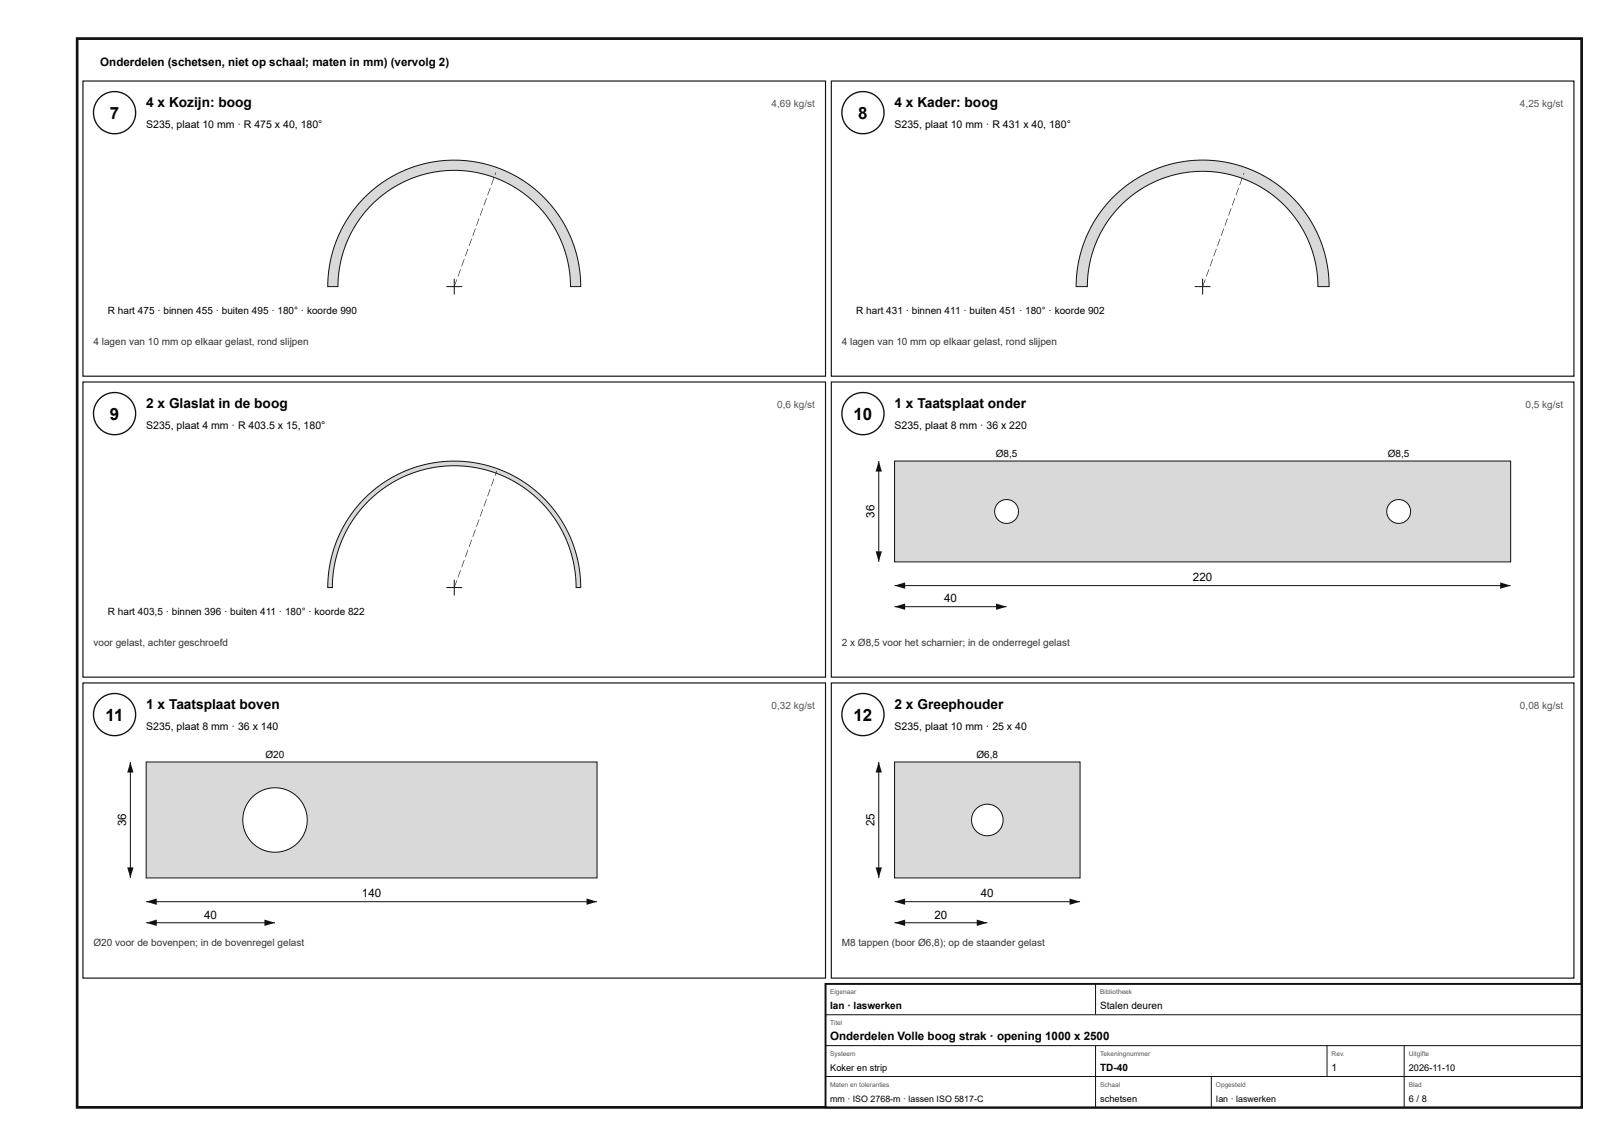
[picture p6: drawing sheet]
<svg xmlns="http://www.w3.org/2000/svg" width="420mm" height="297mm" viewBox="0 0 420 297" stroke-linecap="round" stroke-linejoin="round" font-family="sans-serif">
<path d="M20 10h390v277h-390z" fill="none" stroke="#111" stroke-width=".7" stroke-linecap="butt"/>
<path d="M21.5 21h192.5v76.5h-192.5z" fill="none" stroke="#111" stroke-width=".3"/>
<circle cx="29.7" cy="29.2" r="5.5" fill="#fff"/>
<circle cx="29.7" cy="29.2" r="5.5" fill="none" stroke="#111" stroke-width=".35"/>
<path d="M94.6 51.1l3.6-3.1 4.1-2.6 4.4-2 4.7-1.3 4.7-.6 4.9 .2 4.7 .8 4.6 1.5 4.3 2.2 3.9 2.7 3.5 3.4 3 3.8 2.4 4.2 1.7 4.5 1.1 4.7 .3 4.8h-2.6l-.2-3.3-.5-3-.8-3.2-1.1-2.7-1.3-2.7-1.6-2.5-1.8-2.3-2.3-2.4-2.3-1.9-2.4-1.7-5-2.4-5.3-1.5-5.6-.5-5.5 .5-5.3 1.5-2.7 1.2-2.6 1.4-4.4 3.4-2 2.1-1.9 2.3-1.8 2.8-1.3 2.7-1.1 2.7-.8 3.2-.5 3.3-.2 3h-2.6l.1-3.2 .5-3.2 .8-3.1 1.1-3.1 1.3-2.9 1.7-2.7 1.9-2.6z" fill="#d7dadc"/>
<path d="M94.6 51.1l3.6-3.1 4.1-2.6 4.4-2 4.7-1.3 4.7-.6 4.9 .2 4.7 .8 4.6 1.5 4.3 2.2 3.9 2.7 3.5 3.4 3 3.8 2.4 4.2 1.7 4.5 1.1 4.7 .3 4.8h-2.6l-.2-3.3-.5-3-.8-3.2-1.1-2.7-1.3-2.7-1.6-2.5-1.8-2.3-2.3-2.4-2.3-1.9-2.4-1.7-5-2.4-5.3-1.5-5.6-.5-5.5 .5-5.3 1.5-2.7 1.2-2.6 1.4-4.4 3.4-2 2.1-1.9 2.3-1.8 2.8-1.3 2.7-1.1 2.7-.8 3.2-.5 3.3-.2 3h-2.6l.1-3.2 .5-3.2 .8-3.1 1.1-3.1 1.3-2.9 1.7-2.7 1.9-2.6zM115.7 74.3h4.1M117.7 72.2v4.1" fill="none" stroke="#111" stroke-width=".26"/>
<path d="M118.4 72.4h.1l-.7 1.9h-.1zM119.3 69.7l.2 .1-.7 1.9-.2-.1zM120.3 67.1l.1 .1-.7 1.8h-.1zM121.2 64.5h.2l-.7 1.9h-.1zM122.2 61.9h.1l-.6 1.9-.2-.1zM123.2 59.2l.1 .1-.7 1.9-.1-.1zM124.1 56.6h.2l-.7 1.9h-.2zM125.1 54h.1l-.7 1.9-.1-.1zM126 51.3l.2 .1-.7 1.9-.1-.1zM127 48.7l.1 .1-.6 1.8h-.2zM128 46.1h.1l-.7 1.9h-.1zM128.5 44.7h.1l-.2 .7-.2-.1z" fill="#111"/>
<path d="M215.5 21h192.5v76.5h-192.5z" fill="none" stroke="#111" stroke-width=".3"/>
<circle cx="223.7" cy="29.2" r="5.5" fill="#fff"/>
<circle cx="223.7" cy="29.2" r="5.5" fill="none" stroke="#111" stroke-width=".35"/>
<path d="M288.6 51.1l3.6-3.2 4.1-2.5 4.4-2 4.7-1.3 4.7-.6 4.9 .1 4.7 .9 4.6 1.5 4.3 2.2 3.9 2.7 3.5 3.4 3 3.8 2.4 4.2 1.7 4.5 1.1 4.7 .3 4.8h-2.9l-.1-2.9-.5-3.3-.8-2.8-1.1-3.1-1.4-2.6-1.7-2.8-1.9-2.3-2.3-2.4-4.4-3.3-4.9-2.4-5.3-1.5-5.5-.5-5.4 .5-5.3 1.5-4.9 2.4-4.4 3.3-2.1 2.1-2.1 2.6-1.6 2.4-1.5 3-1 2.7-.9 3.2-.4 2.9-.2 3.3h-2.9l.1-3.2 .5-3.2 .8-3.1 1.1-3.1 1.3-2.9 1.7-2.7 1.9-2.6z" fill="#d7dadc"/>
<path d="M288.6 51.1l3.6-3.2 4.1-2.5 4.4-2 4.7-1.3 4.7-.6 4.9 .1 4.7 .9 4.6 1.5 4.3 2.2 3.9 2.7 3.5 3.4 3 3.8 2.4 4.2 1.7 4.5 1.1 4.7 .3 4.8h-2.9l-.1-2.9-.5-3.3-.8-2.8-1.1-3.1-1.4-2.6-1.7-2.8-1.9-2.3-2.3-2.4-4.4-3.3-4.9-2.4-5.3-1.5-5.5-.5-5.4 .5-5.3 1.5-4.9 2.4-4.4 3.3-2.1 2.1-2.1 2.6-1.6 2.4-1.5 3-1 2.7-.9 3.2-.4 2.9-.2 3.3h-2.9l.1-3.2 .5-3.2 .8-3.1 1.1-3.1 1.3-2.9 1.7-2.7 1.9-2.6zM309.7 74.3h4.1M311.7 72.2v4.1" fill="none" stroke="#111" stroke-width=".26"/>
<path d="M312.4 72.4h.1l-.7 1.9h-.1zM313.3 69.7l.2 .1-.7 1.9-.2-.1zM314.3 67.1l.1 .1-.7 1.8h-.1zM315.2 64.5h.2l-.7 1.9h-.1zM316.2 61.9h.1l-.6 1.9-.2-.1zM317.2 59.2l.1 .1-.7 1.9-.1-.1zM318.1 56.6h.2l-.7 1.9h-.2zM319.1 54h.1l-.7 1.9-.1-.1zM320 51.3l.2 .1-.7 1.9-.1-.1zM321 48.7l.1 .1-.6 1.8h-.2zM322 46.1h.1l-.7 1.9h-.1zM322.4 44.8l.2 .1-.2 .5-.2-.1z" fill="#111"/>
<path d="M21.5 99h192.5v76.5h-192.5z" fill="none" stroke="#111" stroke-width=".3"/>
<circle cx="29.7" cy="107.2" r="5.5" fill="#fff"/>
<circle cx="29.7" cy="107.2" r="5.5" fill="none" stroke="#111" stroke-width=".35"/>
<path d="M94.6 129.1l3.6-3.1 4.1-2.6 4.4-2 4.7-1.3 4.7-.6 4.9 .2 4.7 .8 4.6 1.5 4.3 2.2 3.9 2.7 3.5 3.4 3 3.8 2.4 4.2 1.7 4.5 1.1 4.7 .3 4.8h-1.2l-.2-3.5-.5-3.4-1-3.4-1.5-3.6-1.3-2.4-1.7-2.5-3.6-4.1-2.3-2-2.6-1.8-2.3-1.3-2.8-1.3-2.6-.9-3-.8-3.1-.4-3.1-.2-3 .2-3.1 .4-3 .8-2.6 .9-2.8 1.3-2.7 1.5-2.5 1.8-2 1.8-2.2 2.3-1.6 2.1-2.8 4.6-1.4 3.2-1 3.4-.6 3.4-.2 3.9h-1.2l.1-3.2 .5-3.2 .8-3.1 1.1-3.1 1.3-2.9 1.7-2.7 1.9-2.6z" fill="#d7dadc"/>
<path d="M94.6 129.1l3.6-3.1 4.1-2.6 4.4-2 4.7-1.3 4.7-.6 4.9 .2 4.7 .8 4.6 1.5 4.3 2.2 3.9 2.7 3.5 3.4 3 3.8 2.4 4.2 1.7 4.5 1.1 4.7 .3 4.8h-1.2l-.2-3.5-.5-3.4-1-3.4-1.5-3.6-1.3-2.4-1.7-2.5-3.6-4.1-2.3-2-2.6-1.8-2.3-1.3-2.8-1.3-2.6-.9-3-.8-3.1-.4-3.1-.2-3 .2-3.1 .4-3 .8-2.6 .9-2.8 1.3-2.7 1.5-2.5 1.8-2 1.8-2.2 2.3-1.6 2.1-2.8 4.6-1.4 3.2-1 3.4-.6 3.4-.2 3.9h-1.2l.1-3.2 .5-3.2 .8-3.1 1.1-3.1 1.3-2.9 1.7-2.7 1.9-2.6zM115.7 152.3h4.1M117.7 150.2v4.1" fill="none" stroke="#111" stroke-width=".26"/>
<path d="M118.4 150.4h.1l-.7 1.9h-.1zM119.3 147.7l.2 .1-.7 1.9-.2-.1zM120.3 145.1l.1 .1-.7 1.8h-.1zM121.2 142.5h.2l-.7 1.9h-.1zM122.2 139.9h.1l-.6 1.9-.2-.1zM123.2 137.2l.1 .1-.7 1.9-.1-.1zM124.1 134.6h.2l-.7 1.9h-.2zM125.1 132h.1l-.7 1.9-.1-.1zM126 129.3l.2 .1-.7 1.9-.1-.1zM127 126.7l.1 .1-.6 1.8h-.2zM128 124.1h.1l-.7 1.9h-.1zM128.7 122l.2 .1-.5 1.3-.2-.1z" fill="#111"/>
<path d="M215.5 99h192.5v76.5h-192.5z" fill="none" stroke="#111" stroke-width=".3"/>
<circle cx="223.7" cy="107.2" r="5.5" fill="#fff"/>
<circle cx="223.7" cy="107.2" r="5.5" fill="none" stroke="#111" stroke-width=".35"/>
<path d="M231.9 119.5h159.7v26.1h-159.7z" fill="#d7dadc"/>
<path d="M231.9 119.5h159.7v26.1h-159.7z" fill="none" stroke="#111" stroke-width=".26"/>
<circle cx="260.9" cy="132.6" r="3.1" fill="#fff"/>
<circle cx="260.9" cy="132.6" r="3.1" fill="none" stroke="#111" stroke-width=".26"/>
<circle cx="362.6" cy="132.6" r="3.1" fill="#fff"/>
<g fill="none" stroke="#111" stroke-width=".26">
<path d="M231.9 151.8h159.7"/>
<circle cx="362.6" cy="132.6" r="3.1"/>
</g>
<g fill="#111">
<path d="M231.9 151.8l2.7-.9v1.7z"/>
<path d="M388.9 150.9l2.7 .9-2.7 .8z"/>
</g>
<path d="M227.8 119.5v26.1" fill="none" stroke="#111" stroke-width=".26"/>
<g fill="#111">
<path d="M227.8 119.5l.8 2.7h-1.6z"/>
<path d="M227 142.9h1.6l-.8 2.7z"/>
</g>
<path d="M231.9 157.2h29" fill="none" stroke="#111" stroke-width=".26"/>
<g fill="#111">
<path d="M231.9 157.2l2.7-.8v1.7z"/>
<path d="M258.2 156.4l2.7 .8-2.7 .9z"/>
</g>
<path d="M21.5 177h192.5v76.5h-192.5z" fill="none" stroke="#111" stroke-width=".3"/>
<circle cx="29.7" cy="185.2" r="5.5" fill="#fff"/>
<circle cx="29.7" cy="185.2" r="5.5" fill="none" stroke="#111" stroke-width=".35"/>
<path d="M37.9 197.5h116.9v30h-116.9z" fill="#d7dadc"/>
<path d="M37.9 197.5h116.9v30h-116.9z" fill="none" stroke="#111" stroke-width=".26"/>
<circle cx="71.3" cy="212.5" r="8.3" fill="#fff"/>
<g fill="none" stroke="#111" stroke-width=".26">
<path d="M37.9 233.7h116.9"/>
<circle cx="71.3" cy="212.5" r="8.3"/>
</g>
<g fill="#111">
<path d="M37.9 233.7l2.7-.8v1.6z"/>
<path d="M152 232.9l2.8 .8-2.8 .8z"/>
</g>
<path d="M33.8 197.5v30" fill="none" stroke="#111" stroke-width=".26"/>
<g fill="#111">
<path d="M33.8 197.5l.8 2.7h-1.6z"/>
<path d="M33 224.8h1.6l-.8 2.7z"/>
</g>
<path d="M37.9 239.2h33.4" fill="none" stroke="#111" stroke-width=".26"/>
<g fill="#111">
<path d="M37.9 239.2l2.7-.9v1.7z"/>
<path d="M68.5 238.3l2.8 .9-2.8 .8z"/>
</g>
<path d="M215.5 177h192.5v76.5h-192.5z" fill="none" stroke="#111" stroke-width=".3"/>
<circle cx="223.7" cy="185.2" r="5.5" fill="#fff"/>
<circle cx="223.7" cy="185.2" r="5.5" fill="none" stroke="#111" stroke-width=".35"/>
<path d="M231.9 197.5h48.1v30h-48.1z" fill="#d7dadc"/>
<path d="M231.9 197.5h48.1v30h-48.1z" fill="none" stroke="#111" stroke-width=".26"/>
<circle cx="255.9" cy="212.5" r="4.1" fill="#fff"/>
<g fill="none" stroke="#111" stroke-width=".26">
<path d="M231.9 233.7h48.1"/>
<circle cx="255.9" cy="212.5" r="4.1"/>
</g>
<g fill="#111">
<path d="M231.9 233.7l2.7-.8v1.6z"/>
<path d="M277.2 232.9l2.8 .8-2.8 .8z"/>
</g>
<path d="M227.8 197.5v30" fill="none" stroke="#111" stroke-width=".26"/>
<g fill="#111">
<path d="M227.8 197.5l.8 2.7h-1.6z"/>
<path d="M227 224.8h1.6l-.8 2.7z"/>
</g>
<path d="M231.9 239.2h24" fill="none" stroke="#111" stroke-width=".26"/>
<g fill="#111">
<path d="M231.9 239.2l2.7-.9v1.7z"/>
<path d="M253.2 238.3l2.7 .9-2.7 .8z"/>
</g>
<path d="M214 255h196v32h-196z" fill="#fff"/>
<path d="M214 255h196v32h-196z" fill="none" stroke="#111" stroke-width=".5"/>
<path d="M284 255v8M214 263h196M214 271h196M214 279h196M284 271v16M314 279v8M344 271v8M364 271v16" fill="none" stroke="#111" stroke-width=".26"/>
<g font-size="4.4">
<text x="28.5" y="30.8">7</text>
<text x="222.5" y="30.8">8</text>
<text x="28.5" y="108.8">9</text>
<text x="221.3" y="108.8">10</text>
<text x="27.4" y="186.8">11</text>
<text x="221.3" y="186.8">12</text>
</g>
<g font-size="3.6">
<text x="37.9" y="27.8">4 x Kozijn: boog</text>
<text x="231.9" y="27.8">4 x Kader: boog</text>
<text x="37.9" y="105.8">2 x Glaslat in de boog</text>
<text x="231.9" y="105.8">1 x Taatsplaat onder</text>
<text x="37.9" y="183.8">1 x Taatsplaat boven</text>
<text x="231.9" y="183.8">2 x Greephouder</text>
</g>
<g font-size="3">
<text x="26" y="17">Onderdelen (schetsen, niet op schaal; maten in mm) (vervolg 2)</text>
<text x="226.7" y="134.2" transform="rotate(-90 226.7 134.2)">36</text>
<text x="309.2" y="150.7">220</text>
<text x="244.7" y="156.1">40</text>
<text x="32.7" y="214.2" transform="rotate(-90 32.7 214.2)">36</text>
<text x="226.7" y="214.2" transform="rotate(-90 226.7 214.2)">25</text>
<text x="93.8" y="232.6">140</text>
<text x="254.3" y="232.6">40</text>
<text x="52.9" y="238.1">40</text>
<text x="242.2" y="238.1">20</text>
<text x="215.2" y="269.6">Onderdelen Volle boog strak · opening 1000 x 2500</text>
</g>
<g font-size="2.7">
<text x="37.9" y="33.3">S235, plaat 10 mm · R 475 x 40, 180°</text>
<text x="231.9" y="33.3">S235, plaat 10 mm · R 431 x 40, 180°</text>
<text x="37.9" y="111.3">S235, plaat 4 mm · R 403.5 x 15, 180°</text>
<text x="231.9" y="111.3">S235, plaat 8 mm · 36 x 220</text>
<text x="37.9" y="189.3">S235, plaat 8 mm · 36 x 140</text>
<text x="231.9" y="189.3">S235, plaat 10 mm · 25 x 40</text>
</g>
<g font-size="2.6" fill="#555">
<text x="200" y="27.8">4,69 kg/st</text>
<text x="394" y="27.8">4,25 kg/st</text>
<text x="201.5" y="105.8">0,6 kg/st</text>
<text x="395.5" y="105.8">0,5 kg/st</text>
<text x="200" y="183.8">0,32 kg/st</text>
<text x="394" y="183.8">0,08 kg/st</text>
</g>
<g font-size="2.6">
<text x="28" y="81.5">R hart 475 · binnen 455 · buiten 495 · 180° · koorde 990</text>
<text x="222" y="81.5">R hart 431 · binnen 411 · buiten 451 · 180° · koorde 902</text>
<text x="258.1" y="118.4">Ø8,5</text>
<text x="359.8" y="118.4">Ø8,5</text>
<text x="28" y="159.5">R hart 403,5 · binnen 396 · buiten 411 · 180° · koorde 822</text>
<text x="68.8" y="196.4">Ø20</text>
<text x="253.1" y="196.4">Ø6,8</text>
<text x="215.2" y="261.6">Ian · laswerken</text>
<text x="285.2" y="261.6">Stalen deuren</text>
<text x="285.2" y="277.6">TD-40</text>
<text x="345.2" y="277.6">1</text>
</g>
<g font-size="2.6" fill="#333">
<text x="24.2" y="89.3">4 lagen van 10 mm op elkaar gelast, rond slijpen</text>
<text x="218.2" y="89.3">4 lagen van 10 mm op elkaar gelast, rond slijpen</text>
<text x="24.2" y="167.3">voor gelast, achter geschroefd</text>
<text x="218.2" y="167.3">2 x Ø8,5 voor het scharnier; in de onderregel gelast</text>
<text x="24.2" y="245.3">Ø20 voor de bovenpen; in de bovenregel gelast</text>
<text x="218.2" y="245.3">M8 tappen (boor Ø6,8); op de staander gelast</text>
</g>
<g font-size="2.4">
<text x="215.2" y="277.6">Koker en strip</text>
<text x="365.2" y="277.6">2026-11-10</text>
<text x="285.2" y="285.6">schetsen</text>
<text x="365.2" y="285.6">6 / 8</text>
</g>
<g font-size="2.3">
<text x="215.2" y="285.6">mm · ISO 2768-m · lassen ISO 5817-C</text>
<text x="315.2" y="285.6">Ian · laswerken</text>
</g>
<g font-size="1.7" fill="#555">
<text x="215.2" y="257.6">Eigenaar</text>
<text x="285.2" y="257.6">Bibliotheek</text>
<text x="215.2" y="265.6">Titel</text>
<text x="215.2" y="273.6">Systeem</text>
<text x="285.2" y="273.6">Tekeningnummer</text>
<text x="345.2" y="273.6">Rev.</text>
<text x="365.2" y="273.6">Uitgifte</text>
<text x="215.2" y="281.6">Maten en toleranties</text>
<text x="285.2" y="281.6">Schaal</text>
<text x="315.2" y="281.6">Opgesteld</text>
<text x="365.2" y="281.6">Blad</text>
</g>
</svg>
